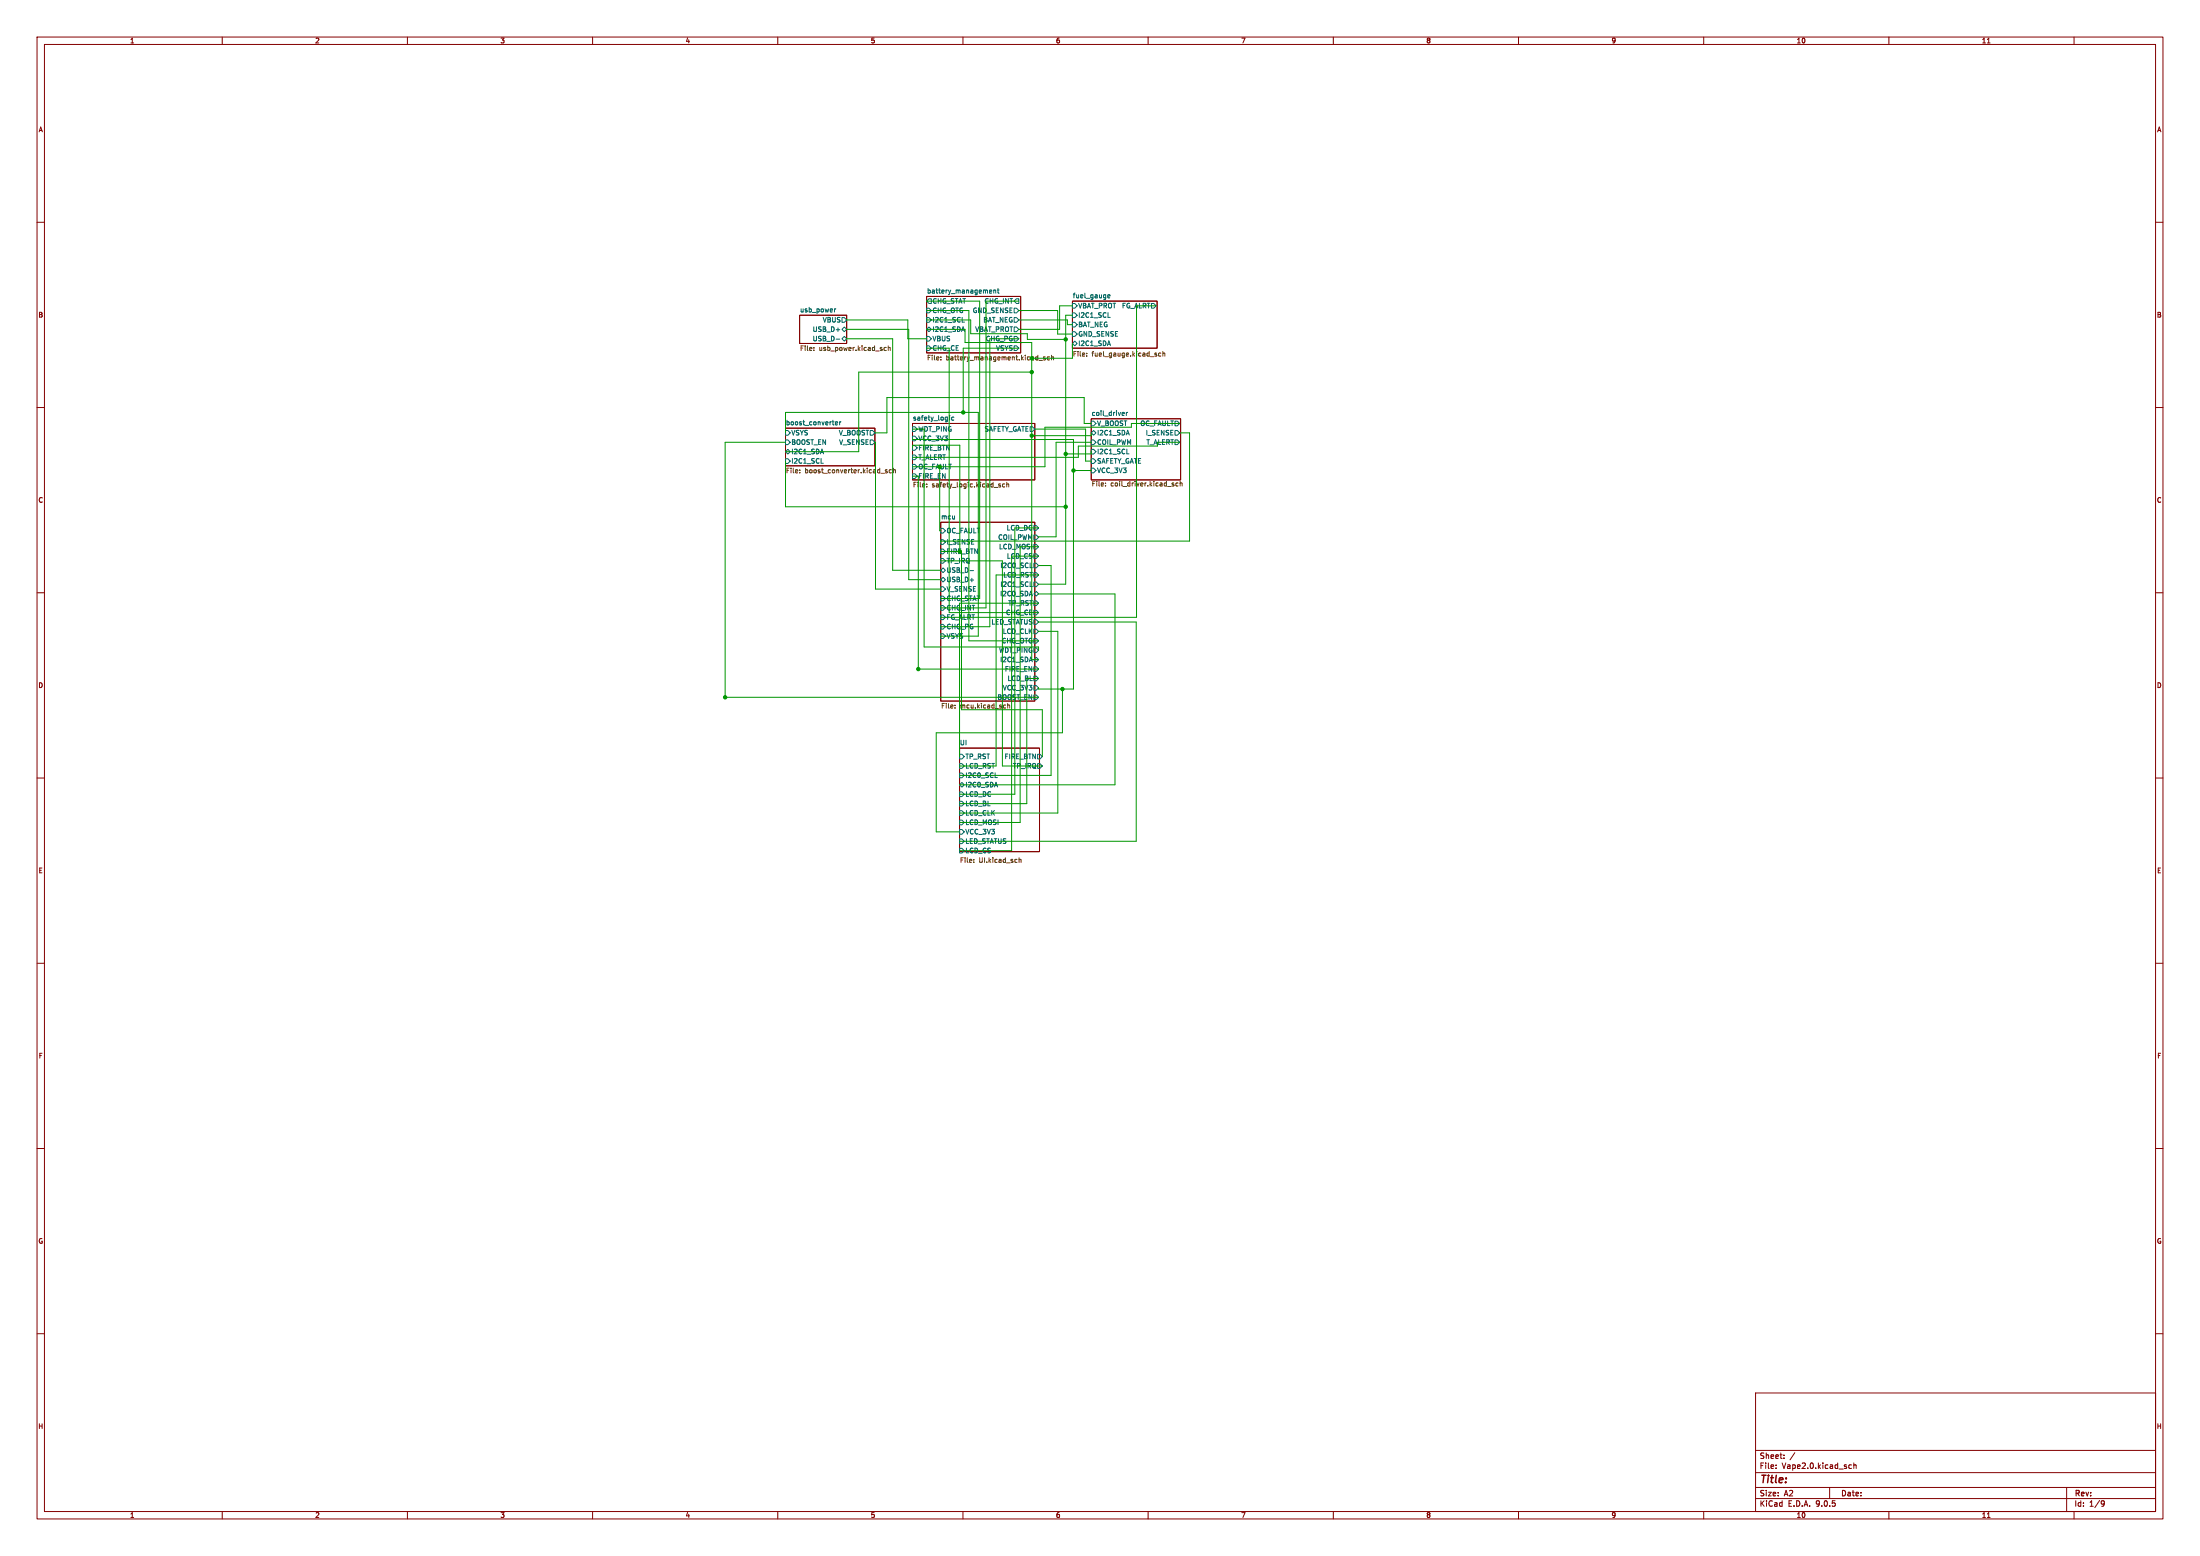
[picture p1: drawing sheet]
<svg xmlns="http://www.w3.org/2000/svg" width="594mm" height="420mm" viewBox="0 0 594 420" stroke-linecap="round" stroke-linejoin="round" font-family="sans-serif">
<g fill="none" stroke="#840000" stroke-width=".27">
<path d="M10 10h574v400h-574zM12 12h570v396h-570zM60 10v2M110 10v2M160 10v2M210 10v2M260 10v2M310 10v2M360 10v2M410 10v2M460 10v2M510 10v2"/>
<path d="M536.6 11.6h.7M560 10v2M10 60h2M582 60h2M215.9 85.1h12.7v7.6h-12.7zM250.2 80h25.4v15.3h-25.4zM289.6 81.3h22.8v12.7h-22.8zM10 110h2M212.1 115.6h24.1v10.1h-24.1zM246.4 114.3h33v15.2h-33zM294.6 113h24.2v16.5h-24.2zM582 110h2"/>
<path d="M254 141h25.4v48.2h-25.4zM10 160h2M582 160h2M10 210h2M259.1 201.9h21.6v28h-21.6zM582 210h2M10 260h2M582 260h2M10 310h2M582 310h2M10 360h2M474 376h108v32h-108z"/>
<path d="M582 360h2M474 397.5h108M474 391.5h108M479.5 396.2v.2M479.5 395.4v.2M481.7 393.5v.2M481.7 392.7v.2M484.6 392.1l-1.3 1.9M499.3 396.3h.6M499.3 395.4h.6M500.5 395.5l.6-.1 .1 1M500.5 394.9v1.5"/>
<path d="M60 408v2M110 408v2M160 408v2M210 408v2M260 408v2M310 408v2M360 408v2M410 408v2M460 408v2M474 404.5h108M474 401.5h108M494 401.5v3"/>
<path d="M510 408v2M536.6 409.6h.7M558 401.5v6.5M560 408v2M567.6 405.1l.5 .1 .1 .7-.3 .6-.4 .1M568.2 405.7l-.6 .3"/>
</g>
<g fill="none" stroke="#006464" stroke-width=".27">
<path d="M267.3 78.3h.4l.1 .3-.6 .1M267.7 79.1h-.4M268.3 78.4l.5-.1 .1 .8M268.3 78.3v.8M269.3 78.3h.5M269.5 77.9v1.1l.3 .1M299.1 80l.6-.1-.1-.3h-.3l-.2 .1 .1 .6h.4M225.3 83.4v.8M225.7 83.4l-.4 .2M225.8 91.5h.9M227.3 91.4l.7-.6 .6 .6-.6 .7zM227.3 85.7h.7l.6 .7-.6 .6h-.7z"/>
<path d="M227.3 88.9l.7-.6 .6 .6-.6 .6zM250.2 81.3l.6-.7h.7v1.3h-.7zM250.2 83.2h.6l.7 .6-.7 .7h-.6zM250.2 85.7h.6l.7 .7-.7 .6h-.6zM250.2 88.9l.6-.6 .7 .6-.7 .6zM250.2 90.8h.6l.7 .6-.7 .7h-.6zM250.2 93.3h.6l.7 .7-.7 .6h-.6zM259.8 86.9h.6M273.8 81.3l.6-.7h.7v1.3h-.7zM273.8 83.2h.6l.7 .6-.7 .7h-.6zM273.8 85.7h.6l.7 .7-.7 .6h-.6zM273.8 88.3h.6l.7 .6-.7 .6h-.6z"/>
<path d="M273.8 90.8h.6l.7 .6-.7 .7h-.6zM273.8 93.3h.6l.7 .7-.7 .6h-.6zM289.6 81.9h.6l.6 .7-.6 .6h-.6zM289.6 84.5h.6l.6 .6-.6 .6h-.6zM289.6 87h.6l.6 .6-.6 .7h-.6zM289.6 89.5h.6l.6 .7-.6 .6h-.6zM289.6 92.7l.6-.6 .6 .6-.6 .6zM299.2 85.7h.6M310.9 81.9h.6l.7 .7-.7 .6h-.6zM212.1 116.2h.6l.7 .6-.7 .7h-.6zM212.1 118.7h.6l.7 .7-.7 .6h-.6zM225.6 114.3l.6-.1-.1-.3-.4-.1-.1 .2v.6h.5"/>
<path d="M226.7 113.8v.9M227.1 113.8l-.4 .3M234.9 116.2h.7l.6 .6-.6 .7h-.7zM234.9 118.7h.7l.6 .7-.6 .6h-.7zM246.4 115.2h.6l.6 .6-.6 .7h-.6zM246.4 117.7h.6l.6 .7-.6 .6h-.6zM256.4 112.2h.1M256.4 112.6v.8M256.4 112.2h-.1M257.5 112.6h-.3l-.3 .2 .2 .6h.4M278.1 115.2h.7l.6 .6-.6 .7h-.7zM294.6 113.7h.7l.6 .6-.6 .6h-.7z"/>
<path d="M294.6 116.8l.7-.6 .6 .6-.6 .7zM294.6 118.7h.7l.6 .7-.6 .6h-.7zM303.1 111.3l.4 .1 .1 .2-.6 .1M303.5 112.1l-.4 .1M304.1 111.3v.9M304.5 111.3l-.4 .3M317.2 113.7h.7l.6 .6-.6 .6h-.7zM317.2 116.2h.7l.6 .6-.6 .7h-.7zM317.2 118.7h.7l.6 .7-.6 .6h-.7zM212.1 121.9l.6-.6 .7 .6-.7 .7zM212.1 123.8h.6l.7 .7-.7 .6h-.6zM221.7 125h.6"/>
<path d="M246.4 120.3h.6l.6 .6-.6 .6h-.6zM246.4 122.8h.6l.6 .6-.6 .7h-.6zM246.4 125.3h.6l.6 .7-.6 .6h-.6zM246.4 127.9h.6l.6 .6-.6 .7h-.6zM294.6 121.3h.7l.6 .6-.6 .7h-.7zM294.6 123.8h.7l.6 .7-.6 .6h-.7zM294.6 126.4h.7l.6 .6-.6 .6h-.7zM304.2 122.5h.6M254 142.6h.6l.7 .7-.7 .6h-.6zM254 145.7h.6l.7 .6-.7 .6h-.6zM254 148.2h.6l.7 .6-.7 .7h-.6zM254 150.7h.6l.7 .7-.7 .6h-.6z"/>
<path d="M254 153.9l.6-.6 .7 .6-.7 .7zM254 158.4h.6l.7 .6-.7 .6h-.6zM254.6 155.8l.7 .7-.7 .6-.6-.6zM261.9 154h1M278.1 153.2h.6M278.1 158.3h.6M279.1 141.9h.7l.6 .6-.6 .6h-.7zM279.1 144.4h.7l.6 .6-.6 .7h-.7zM279.1 146.9h.7l.6 .7-.6 .6h-.7zM279.1 149.5h.7l.6 .6-.6 .6h-.7zM279.1 152h.7l.6 .7-.6 .6h-.7zM279.1 154.6h.7l.6 .6-.6 .6h-.7z"/>
<path d="M279.1 157.1h.7l.6 .6-.6 .7h-.7zM254 160.9h.6l.7 .6-.7 .7h-.6zM254 163.4h.6l.7 .7-.7 .6h-.6zM254 166h.6l.7 .6-.7 .7h-.6zM254 168.5h.6l.7 .7-.7 .6h-.6zM254 171.1h.6l.7 .6-.7 .6h-.6zM279.1 160.3l.7-.7 .6 .7-.6 .6zM279.1 162.2h.7l.6 .6-.6 .6h-.7zM279.1 164.7h.7l.6 .7-.6 .6h-.7zM279.1 167.3h.7l.6 .6-.6 .6h-.7zM279.1 169.8h.7l.6 .6-.6 .7h-.7zM279.1 172.3h.7l.6 .7-.6 .6h-.7z"/>
<path d="M279.1 174.9h.7l.6 .6-.6 .6h-.7zM279.1 180h.7l.6 .6-.6 .6h-.7zM279.8 177.4l.6 .7-.6 .6-.7-.6zM279.1 182.5h.7l.6 .6-.6 .7h-.7zM279.1 185h.7l.6 .7-.6 .6h-.7zM279.1 187.6h.7l.6 .6-.6 .6h-.7zM259.1 203.6h.6l.6 .6-.6 .7h-.6zM259.1 206.1h.6l.6 .7-.6 .6h-.6zM259.1 208.7h.6l.6 .6-.6 .6h-.6zM259.1 213.7h.6l.6 .7-.6 .6h-.6zM259.1 216.3h.6l.6 .6-.6 .7h-.6zM259.1 218.8h.6l.6 .7-.6 .6h-.6z"/>
<path d="M259.7 211.2l.6 .6-.6 .7-.6-.7zM268.7 209.9h.6M280.2 203.6h.6l.6 .6-.6 .7h-.6zM280.2 206.1h.6l.6 .7-.6 .6h-.6zM259.1 221.4h.6l.6 .6-.6 .6h-.6zM259.1 223.9h.6l.6 .6-.6 .7h-.6zM259.1 226.4h.6l.6 .7-.6 .6h-.6zM259.1 229h.6l.6 .6-.6 .7h-.6z"/>
</g>
<g fill="none" stroke="#725600" stroke-width=".27">
<path d="M219.7 94.5v.1M219.7 93.8v.2M239.3 93.8h-.4l-.2 .2 .1 .6h.5M239.8 93.9l.5-.1 .1 .8M239.8 93.3v1.3M254.1 97.1h.1M254 97l.1 .1M254 96.5h.1M254.1 96.4l-.1 .1M280.5 97.3h1M282.2 96.4l-.5 .1 .5 .3v.3h-.5M283.4 96.4l-.4-.1-.2 .3 .1 .5h.5"/>
<path d="M283.9 96.4h.5l.1 .8M283.9 95.9v1.3M293.4 96v.1M293.4 95.4v.1M313.4 95.4l-.3-.1-.3 .2 .1 .6h.5M314 95.4h.5v.7M314 94.9v1.2M215.9 127.5v.1M215.9 126.9v.1M239.5 126.9l-.5 .1 .5 .3v.3h-.5M240.7 126.9l-.4-.1-.2 .2 .1 .6h.5M241.2 126.9h.5l.1 .7"/>
<path d="M241.2 126.4v1.2M250.2 131.3v.1M250.2 130.7v.1M269.7 131l.5 .2-.4 .2M269.7 130.7h.4M271.3 130.7l-.4-.1-.2 .2 .1 .6h.5M271.8 130.7h.5l.1 .7M271.8 130.2v1.2M298.5 131.1v.1M298.5 130.4v.1M316.6 130.8l.4 .2-.4 .2M316.6 130.3l.3 .1"/>
<path d="M318.1 130.4l-.4-.1-.2 .3 .1 .5h.5M318.6 130.5l.5-.1 .1 .8M318.6 129.9v1.3M257.8 191v.1M257.8 190.4v.1M271.4 190.3l.1 .1M271.5 191.1h-.1M272.1 189.9v1.2M272.1 190.4h.4l.1 .7M262.9 232.7v.1M262.9 232v.1M275.1 231.5v1.3"/>
<path d="M275.1 232.1l.5-.1 .1 .8"/>
</g>
<g fill="none" stroke="#009600" stroke-width=".27">
<path d="M228.6 86.4h16.5v5h5.1M228.6 88.9h16.8v67.6h8.6M228.6 91.4h12.4v62.5h13M250.2 88.9h10.4v3.6h18v85.6h1.8M250.2 86.4h11.9v3.7h15.3v1.5h10.3M250.2 94h6.1v71.4h24.1M250.2 83.8h11.4v89.2h18.8M250.2 81.3h14.3v80.2h-10.5M275.1 83.8h10.5v6.4h4M275.1 86.4h13.1v1.2h1.4M275.1 91.4h-7.8v77.8h-13.3M275.1 81.3h-8.9v82.8h-12.2"/>
<path d="M275.1 94h-15v17.3M289.6 92.7v4h-11M289.6 85.1h-1.9v72.6h-7.3M289.6 82.6h-3.5v6.3h-11M312.2 82.6h-5.3v84h-52.9M212.1 116.8v-5.5h52v60.4h-10.1M212.1 119.4h-16.3v69.2M236.2 119.4h.2v39.6h17.6M246.4 118.4v.2h43.4v67.4h-9.4v-.3M246.4 115.8h3.1v58.8h30.9v.9M278.6 100.4h-46.7v21.5h-19.8M279.4 115.8h13.7v8.7h1.5"/>
<path d="M294.6 114.3h-1.9v-7h-53.2v9.5h-3.3M294.6 119.4h-9.5v25.5h-4.7v.1M294.6 116.8v.8h-16M312.5 119.4h6M318.5 114.3h-13v1h-23.4v10.7h-35.7M318.5 116.8h2.7v29.3h-67.2v.2M212.1 124.5v12.3h75.6M246.4 128.5h1.5v52.2M246.4 120.9v-.7h12.7v28.6h-5.1M253.7 126v17.3h.3M289.8 127h4.8M294.6 121.9v.6h-6.9"/>
<path d="M312.5 120.4h-21.4v3h-44.7M254 151.4h16.6v55.4h10.8M259.6 148.8v42.8h21.8v12.6M280.4 142.5h-6.4v71.9h-14.9M280.4 152.7h3.4v56.6h-24.7M280.4 155.2h-11.4v51.6h-9.9M280.4 150.1h-7.3v79.5h-14M280.4 147.6h-5v74.4h-16.3M280.4 170.4h5.2v49.1h-26.5M280.4 160.3h20.6v51.5h-41.9M280.4 170.4h.1M280.4 162.8h-21.3v41.4"/>
<path d="M280.4 167.9h26.4v59.2h-47.7M195.8 188.2h84.6M247.9 180.6h32.5M280.4 183.1h-3.2v33.8h-18.1M286.9 186v11.8h-34.1v26.7h6.3"/>
</g>
<g fill="#009600" stroke="#009600" stroke-width=".27">
<circle cx="287.7" cy="122.5" r=".46"/>
<circle cx="260.1" cy="111.3" r=".46"/>
<circle cx="278.6" cy="117.6" r=".46"/>
<circle cx="287.7" cy="91.6" r=".46"/>
<circle cx="278.6" cy="100.4" r=".46"/>
<circle cx="195.8" cy="188.2" r=".46"/>
<circle cx="287.7" cy="136.8" r=".46"/>
<circle cx="247.9" cy="180.6" r=".46"/>
<circle cx="286.9" cy="186" r=".46"/>
<circle cx="289.8" cy="127" r=".46"/>
</g>
<text font-size="2.8" fill="#840000" x="475" y="400.9">Title:</text>
<g font-size="2.1" fill="#840000">
<text x="475" y="394">Sheet:</text>
<text x="475" y="396.7">File:</text>
<text x="481.1" y="396.7">Vape2.0.kicad_sch</text>
<text x="475" y="406.9">KiCad</text>
<text x="475" y="404.1">Size:</text>
<text x="481.7" y="404.1">A2</text>
<text x="482.7" y="406.9">E.D.A.</text>
<text x="490.3" y="406.9">9.0.5</text>
<text x="497" y="404.1">Date:</text>
<text x="560" y="404.3">Rev:</text>
<text x="560" y="406.9">Id:</text>
<text x="564.1" y="406.9">1/9</text>
</g>
<g font-size="1.8" fill="#840000">
<text x="35" y="11.9">1</text>
<text x="85" y="11.9">2</text>
<text x="135" y="11.9">3</text>
<text x="185" y="11.9">4</text>
<text x="235" y="11.9">5</text>
<text x="285" y="11.9">6</text>
<text x="335" y="11.9">7</text>
<text x="385" y="11.9">8</text>
<text x="435" y="11.9">9</text>
<text x="485" y="11.9">10</text>
<text x="535" y="11.9">11</text>
<text x="10.3" y="35.9">A</text>
<text x="582.3" y="35.9">A</text>
<text x="10.3" y="85.9">B</text>
<text x="582.3" y="85.9">B</text>
<text x="10.3" y="135.9">C</text>
<text x="582.3" y="135.9">C</text>
<text x="10.3" y="185.9">D</text>
<text x="582.3" y="185.9">D</text>
<text x="10.3" y="235.9">E</text>
<text x="582.3" y="235.9">E</text>
<text x="10.3" y="285.9">F</text>
<text x="582.3" y="285.9">F</text>
<text x="10.3" y="335.9">G</text>
<text x="582.3" y="335.9">G</text>
<text x="10.2" y="385.9">H</text>
<text x="582.2" y="385.9">H</text>
<text x="35" y="409.9">1</text>
<text x="85" y="409.9">2</text>
<text x="135" y="409.9">3</text>
<text x="185" y="409.9">4</text>
<text x="235" y="409.9">5</text>
<text x="285" y="409.9">6</text>
<text x="335" y="409.9">7</text>
<text x="385" y="409.9">8</text>
<text x="435" y="409.9">9</text>
<text x="485" y="409.9">10</text>
<text x="535" y="409.9">11</text>
</g>
<g font-size="1.8" fill="#006464">
<text x="250.2" y="79.3">battery_management</text>
<text x="251.7" y="82.1">CHG_STAT</text>
<text x="265.7" y="82.1">CHG_INT</text>
<text x="289.6" y="80.6">fuel_gauge</text>
<text x="291" y="83.4">VBAT_PROT</text>
<text x="302.8" y="83.4">FG_ALRT</text>
<text x="215.9" y="84.4">usb_power</text>
<text x="219.3" y="89.8">USB_D+</text>
<text x="222" y="87.2">VBUS</text>
<text x="251.7" y="84.7">CHG_OTG</text>
<text x="251.7" y="87.2">I2C1_SCL</text>
<text x="251.7" y="89.8">I2C1_SDA</text>
<text x="262.5" y="84.7">GND_SENSE</text>
<text x="263.2" y="89.8">VBAT_PROT</text>
<text x="265.4" y="87.2">BAT_NEG</text>
<text x="291" y="86">I2C1_SCL</text>
<text x="291" y="88.5">BAT_NEG</text>
<text x="219.3" y="92.3">USB_D-</text>
<text x="251.7" y="92.3">VBUS</text>
<text x="251.7" y="94.8">CHG_CE</text>
<text x="266" y="92.3">CHG_PG</text>
<text x="268.8" y="94.8">VSYS</text>
<text x="291" y="91">GND_SENSE</text>
<text x="291" y="93.6">I2C1_SDA</text>
<text x="246.4" y="113.6">safety_logic</text>
<text x="294.6" y="112.3">coil_driver</text>
<text x="212.1" y="114.9">boost_converter</text>
<text x="213.6" y="117.7">VSYS</text>
<text x="226.4" y="117.7">V_BOOST</text>
<text x="247.8" y="116.7">WDT_PING</text>
<text x="247.8" y="119.2">VCC_3V3</text>
<text x="265.7" y="116.7">SAFETY_GATE</text>
<text x="296.1" y="115.2">V_BOOST</text>
<text x="296.1" y="117.7">I2C1_SDA</text>
<text x="307.8" y="115.2">OC_FAULT</text>
<text x="309.2" y="117.7">I_SENSE</text>
<text x="213.6" y="120.2">BOOST_EN</text>
<text x="213.6" y="122.8">I2C1_SDA</text>
<text x="213.6" y="125.3">I2C1_SCL</text>
<text x="226.5" y="120.2">V_SENSE</text>
<text x="247.8" y="121.8">FIRE_BTN</text>
<text x="247.8" y="124.3">T_ALERT</text>
<text x="296.1" y="120.2">COIL_PWM</text>
<text x="296.1" y="122.8">I2C1_SCL</text>
<text x="296.1" y="125.3">SAFETY_GATE</text>
<text x="296.1" y="127.9">VCC_3V3</text>
<text x="254" y="140.3">mcu</text>
<text x="271.7" y="143.4">LCD_DC</text>
<text x="255.5" y="144.1">OC_FAULT</text>
<text x="255.5" y="147.2">I_SENSE</text>
<text x="269.4" y="145.9">COIL_PWM</text>
<text x="269.6" y="148.4">LCD_MOSI</text>
<text x="255.5" y="152.2">TP_IRQ</text>
<text x="255.5" y="154.8">USB_D-</text>
<text x="270" y="153.5">I2C0_SCL</text>
<text x="271.7" y="151">LCD_CS</text>
<text x="255.5" y="157.3">USB_D+</text>
<text x="255.5" y="159.9">V_SENSE</text>
<text x="269.9" y="161.1">I2C0_SDA</text>
<text x="270" y="158.6">I2C1_SCL</text>
<text x="270.8" y="156.1">LCD_RST</text>
<text x="255.5" y="162.4">CHG_STAT</text>
<text x="255.5" y="164.9">CHG_INT</text>
<text x="255.5" y="167.5">FG_ALRT</text>
<text x="271.5" y="166.2">CHG_CE</text>
<text x="272.1" y="163.7">TP_RST</text>
<text x="255.5" y="170">CHG_PG</text>
<text x="255.5" y="172.6">VSYS</text>
<text x="267.6" y="168.8">LED_STATUS</text>
<text x="270.3" y="173.8">CHG_OTG</text>
<text x="270.6" y="171.3">LCD_CLK</text>
<text x="269.6" y="176.4">WDT_PING</text>
<text x="269.9" y="178.9">I2C1_SDA</text>
<text x="271.2" y="181.5">FIRE_EN</text>
<text x="271.9" y="184">LCD_BL</text>
<text x="269.2" y="189.1">BOOST_EN</text>
<text x="270.6" y="186.5">VCC_3V3</text>
<text x="259.1" y="201.2">UI</text>
<text x="260.5" y="205.1">TP_RST</text>
<text x="260.5" y="207.6">LCD_RST</text>
<text x="271.1" y="205.1">FIRE_BTN</text>
<text x="273.4" y="207.6">TP_IRQ</text>
<text x="260.5" y="210.2">I2C0_SCL</text>
<text x="260.5" y="212.7">I2C0_SDA</text>
<text x="260.5" y="215.2">LCD_DC</text>
<text x="260.5" y="217.8">LCD_BL</text>
<text x="260.5" y="220.3">LCD_CLK</text>
<text x="260.5" y="222.9">LCD_MOSI</text>
<text x="260.5" y="225.4">VCC_3V3</text>
<text x="260.5" y="227.9">LED_STATUS</text>
<text x="260.5" y="230.5">LCD_CS</text>
</g>
<g font-size="1.8" fill="#725600">
<text x="215.9" y="95">File:</text>
<text x="221.1" y="95">usb_power.kicad_sch</text>
<text x="250.2" y="97.6">File:</text>
<text x="289.6" y="96.5">File:</text>
<text x="294.8" y="96.5">fuel_gauge.kicad_sch</text>
<text x="212.1" y="128">File:</text>
<text x="217.3" y="128">boost_converter.kicad_sch</text>
<text x="246.4" y="131.9">File:</text>
<text x="247.8" y="129.4">FIRE_EN</text>
<text x="251.6" y="131.9">safety_logic.kicad_sch</text>
<text x="294.6" y="131.6">File:</text>
<text x="299.9" y="131.6">coil_driver.kicad_sch</text>
<text x="254" y="191.5">File:</text>
<text x="259.2" y="191.5">mcu.kicad_sch</text>
<text x="259.1" y="233.2">File:</text>
<text x="264.3" y="233.2">UI.kicad_sch</text>
</g>
<g font-size="1.8" fill="#009600">
<text x="255.4" y="97.6">battery_management.kicad_sch</text>
<text x="309.4" y="120.2">T_ALERT</text>
<text x="247.8" y="126.8">OC_FAULT</text>
<text x="255.5" y="149.7">FIRE_BTN</text>
</g>
</svg>
